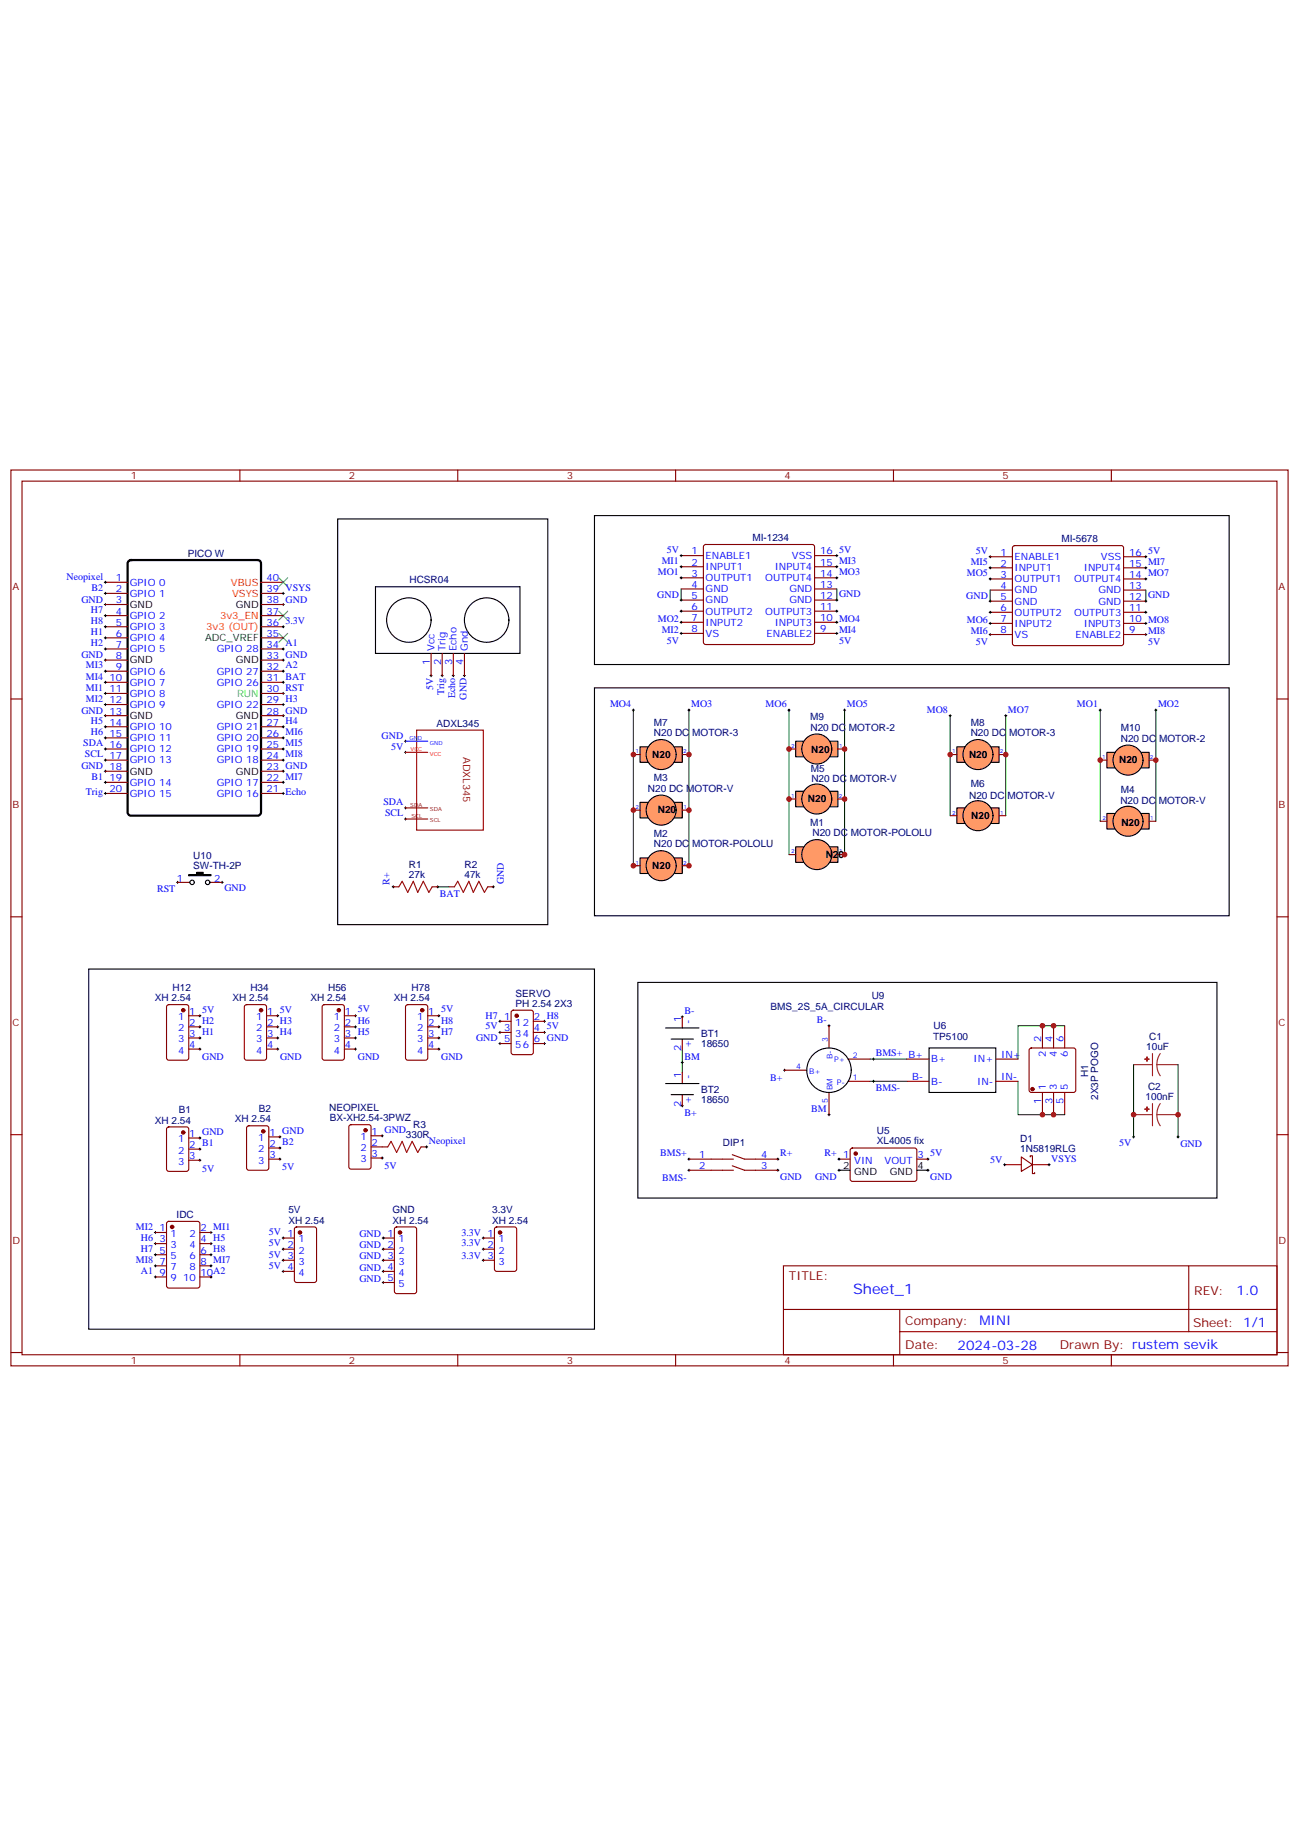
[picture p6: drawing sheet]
<svg xmlns="http://www.w3.org/2000/svg" width="210mm" height="297mm" viewBox="0 0 210 297" stroke-linecap="round" stroke-linejoin="round" font-family="sans-serif">
<g fill="none" stroke="#870000" stroke-width=".18">
<path d="M1.8 76h206.4v144.8h-206.4zM3.6 77.8h202.8v141.2h-202.8zM38.8 76v1.8M74 76v1.8M109.2 76v1.8M144.4 76v1.8M179.7 76v1.8M17 94.1h3.6M17 95.9h3.6M17 97.7h3.6M17 99.5h3.6M42.2 95.9h3.6"/>
<path d="M42.2 97.7h3.6M42.2 99.5h3.6M110.1 89.8h3.6M110.1 91.6h3.6M110.1 93.4h3.6M110.1 95.2h3.6M110.1 97h3.6M110.1 98.8h3.6M113.8 88.2l.3-.2 17.4 .1 .2 .3-.1 15.6-.3 .2-17.4-.1-.2-.3zM131.7 89.8h3.6M131.7 91.6h3.6M131.7 93.4h3.6"/>
<path d="M131.7 95.2h3.6M131.7 97h3.6M131.7 98.8h3.6M160.1 90h3.6M160.1 91.8h3.6M160.1 93.6h3.6M160.1 95.4h3.6M160.1 97.2h3.6M160.1 99h3.6M163.7 88.4l.3-.2 17.5 .1 .1 .3v15.6l-.3 .2-17.5-.1-.1-.3zM181.6 90h3.6M181.6 91.8h3.6"/>
<path d="M181.6 93.6h3.6M181.6 95.4h3.6M181.6 97.2h3.6M181.6 99h3.6M1.8 113h1.8M17 101.3h3.6M17 103.1h3.6M17 104.9h3.6M17 106.7h3.6M17 108.5h3.6M17 110.3h3.6M17 112.1h3.6"/>
<path d="M17 113.9h3.6M17 115.7h3.6M17 117.5h3.6M17 119.3h3.6M42.2 101.3h3.6M42.2 103.1h3.6M42.2 104.9h3.6M42.2 106.7h3.6M42.2 108.5h3.6M42.2 110.3h3.6M42.2 112.1h3.6M42.2 113.9h3.6"/>
<path d="M42.2 115.7h3.6M42.2 117.5h3.6M42.2 119.3h3.6M69.7 105.6v3.6M71.5 105.6v3.6M73.3 105.6v3.6M75.1 105.6v3.6M110.1 100.6h3.6M110.1 102.4h3.6M131.7 100.6h3.6M131.7 102.4h3.6M160.1 100.8h3.6"/>
<path d="M160.1 102.6h3.6M181.6 100.8h3.6M181.6 102.6h3.6M206.4 113h1.8M17 121.1h3.6M17 122.9h3.6M17 124.7h3.6M17 126.5h3.6M17 128.3h3.6M42.2 121.1h3.6M42.2 122.9h3.6M42.2 124.7h3.6"/>
<path d="M42.2 126.5h3.6M42.2 128.3h3.6M1.8 148.2h1.8M28.7 142.7h2M33.9 142.7h2M63.6 143.4h.9M69.9 143.4h.9M72.6 143.4h.9M78.9 143.4h.9M206.4 148.2h1.8M27 162.6l.3-.2h2.9l.3 .2v8.5l-.2 .3h-3l-.3-.2zM30.5 164.2h1.8"/>
<path d="M30.5 166h1.8M30.5 167.8h1.8M30.5 169.6h1.8M39.6 162.6l.3-.2h2.8l.3 .2 .1 8.5-.2 .3h-3l-.4-.2zM43.1 164.2h1.8M43.1 166h1.8M43.1 167.8h1.8M43.1 169.6h1.8M52.1 162.6l.3-.2h2.9l.3 .2 .1 8.5-.2 .3h-3.1l-.3-.2zM55.7 164.2h1.8M55.7 166h1.8M55.7 167.8h1.8"/>
<path d="M55.7 169.6h1.8M65.6 162.6l.3-.2h2.9l.3 .2v8.5l-.1 .3h-3.1l-.3-.2zM69.1 164.2h1.8M69.1 166h1.8M69.1 167.8h1.8M69.1 169.6h1.8M80.8 165.1h1.8M80.8 168.7h1.8M80.8 166.9h1.8M82.7 163.5l.3-.2h2.9l.3 .2v6.7l-.2 .3h-3l-.3-.2zM86.2 165.1h1.8M86.2 168.7h1.8"/>
<path d="M86.2 166.9h1.8M146.6 171.2h3.6M146.6 174.8h3.6M161 171.2h3.6M161 174.8h3.6M166.4 169.6l.3-.2 7 .1 .2 .3v6.6l-.3 .2h-7.1l-.1-.3zM168.5 165.8v3.6M168.5 176.6v3.6M170.3 165.8v3.6M170.3 176.6v3.6M172.1 165.8v3.6M172.1 176.6v3.6"/>
<path d="M1.8 183.5h1.8M25.1 199.3h1.8M27 197.6l.3-.1h4.7l.3 .1v10.3l-.2 .3-4.8 .1-.3-.2zM27 182.4l.3-.2h2.9l.3 .2v6.6l-.2 .3-3 .1-.3-.2zM30.5 184h1.8M30.5 185.8h1.8M30.5 187.6h1.8M32.3 199.3h1.8M39.9 182.2l.3-.2h2.9l.3 .2 .1 6.6-.2 .4h-3.1l-.3-.2zM43.5 187.4h1.7M43.5 183.8h1.7M43.5 185.6h1.7"/>
<path d="M47.6 198.5l.3-.1h2.9l.3 .1 .1 8.5-.2 .3-3.1 .1-.3-.2zM56.4 182l.4-.2h2.8l.3 .2 .1 6.7-.2 .3h-3l-.4-.2zM60 183.6h1.8M60 185.4h1.8M60 187.2h1.8M63.8 198.5l.3-.1h2.9l.3 .1 .1 10.3-.2 .3h-3.1l-.3-.1zM80 198.5l.3-.1h2.9l.3 .1v6.7l-.2 .3-3 .1-.3-.2zM111.4 187.4h7.2M111.4 189.2h7.2M118.4 186.7l2 .7h5.4M118.4 188.5l2 .7h5.4M135.6 187.4h1.8"/>
<path d="M137.5 185.8l.3-.2 10.2 .1 .2 .3v4.8l-.3 .2-10.3-.1-.2-.3zM148.2 187.4h1.8M162.4 188.3h2.7M165.1 187l1.8 1.3-1.8 1.1zM166.5 187v-.1h.4v2.8h.4v-.1M166.9 188.3h2.7M206.4 183.5h1.8M1.8 218.7h1.8M25.1 206.5h1.8M25.1 201.1h1.8M25.1 204.7h1.8M25.1 202.9h1.8"/>
<path d="M32.3 206.5h1.8M32.3 201.1h1.8M32.3 204.7h1.8M32.3 202.9h1.8M38.8 219v1.8M45.8 200.2h1.8M45.8 202h1.8M45.8 203.8h1.8M45.8 205.6h1.8M62 200.2h1.8M62 202h1.8M62 203.8h1.8"/>
<path d="M62 205.6h1.8M62 207.4h1.8M74 219v1.8M78.1 200.2h1.8M78.1 202h1.8M78.1 203.8h1.8M109.2 219v1.8M126.7 204.7h79.7v14.3h-79.7zM126.7 211.7h79.7M144.4 219v1.8M145.5 215.3h60.9M145.5 211.7v7.2"/>
<path d="M179.7 219v1.8M192.2 204.7v10.6M206.4 218.7h1.8"/>
</g>
<g fill="none" stroke="#000" stroke-width=".16">
<path d="M16.9 97.7h.3M16.9 95.9h.3M16.9 99.5h.3M16.9 94.1h.3M17 94v.3M17 95.8v.3M17 97.6v.3M17 99.4v.3M45.6 97.7h.4M45.6 95.9h.4M45.8 95.8v.3M45.8 97.6v.3"/>
<path d="M109.9 89.8h.4M109.9 97h.4M109.9 91.6h.4M109.9 93.4h.4M109.9 98.8h.4M110.1 89.6v.4M110.1 91.4v.4M110.1 93.2v.4M110.1 96.8v.4M110.1 98.6v.4M135.1 89.8h.4M135.1 97h.4"/>
<path d="M135.1 91.6h.4M135.1 93.4h.4M135.1 98.8h.4M135.3 89.6v.4M135.3 91.4v.4M135.3 93.2v.4M135.3 96.8v.4M135.3 98.6v.4M159.9 97.2h.4M159.9 90h.4M159.9 91.8h.4M159.9 93.6h.4"/>
<path d="M159.9 99h.4M160.1 89.8v.4M160.1 91.6v.4M160.1 93.4v.4M160.1 97v.4M160.1 98.8v.4M185.1 97.2h.3M185.1 90h.3M185.1 91.8h.3M185.1 93.6h.3M185.1 99h.3M185.2 89.8v.4"/>
<path d="M185.2 91.6v.4M185.2 93.4v.4M185.2 97v.4M185.2 98.8v.4M16.9 106.7h.3M16.9 115.7h.3M16.9 112.1h.3M16.9 101.3h.3M16.9 113.9h.3M16.9 117.5h.3M16.9 119.3h.3M16.9 110.3h.3"/>
<path d="M16.9 108.5h.3M16.9 103.1h.3M16.9 104.9h.3M17 101.2v.3M17 102.9v.4M17 104.7v.4M17 106.5v.4M17 108.3v.4M17 110.1v.4M17 111.9v.4M17 113.7v.4M17 115.5v.4"/>
<path d="M17 117.3v.4M17 119.1v.4M45.6 106.7h.4M45.6 115.7h.4M45.6 112.1h.4M45.6 101.3h.4M45.6 113.9h.4M45.6 117.5h.4M45.6 119.3h.4M45.6 110.3h.4M45.6 108.5h.4M45.6 104.9h.4"/>
<path d="M45.8 101.2v.3M45.8 104.7v.4M45.8 106.5v.4M45.8 108.3v.4M45.8 110.1v.4M45.8 111.9v.4M45.8 113.7v.4M45.8 115.5v.4M45.8 117.3v.4M45.8 119.1v.4M65.4 119.8h.3M65.6 119.7v.3"/>
<path d="M69.5 109.2h.4M69.7 109.1v.3M71.3 109.2h.4M71.5 109.1v.3M73.1 109.2h.4M73.3 109.1v.3M74.9 109.2h.4M75.1 109.1v.3M102.2 114.8h.4M102.4 114.6v.4M109.9 102.4h.4M109.9 100.6h.4"/>
<path d="M110.1 100.4v.4M110.1 102.2v.4M111.2 114.8h.4M111.4 114.6v.4M127.4 114.8h.3M127.6 114.6v.4M135.1 102.4h.4M135.1 100.6h.4M135.3 100.4v.4M135.3 102.2v.4M136.4 114.8h.3M136.5 114.6v.4"/>
<path d="M153.4 115.7h.4M153.6 115.5v.4M159.9 102.6h.4M159.9 100.8h.4M160.1 100.6v.4M160.1 102.4v.4M162.4 115.7h.4M162.6 115.5v.4M177.7 114.8h.3M177.9 114.6v.4M185.1 102.6h.3M185.1 100.8h.3"/>
<path d="M185.2 100.6v.4M185.2 102.4v.4M186.7 114.8h.3M186.9 114.6v.4M16.9 124.7h.3M16.9 121.1h.3M16.9 122.9h.3M16.9 126.5h.3M16.9 128.3h.3M17 120.9v.4M17 122.7v.4M17 124.5v.4"/>
<path d="M17 126.3v.4M17 128.1v.4M45.6 124.7h.4M45.6 121.1h.4M45.6 122.9h.4M45.6 126.5h.4M45.6 128.3h.4M45.8 120.9v.4M45.8 122.7v.4M45.8 124.5v.4M45.8 126.3v.4M45.8 128.1v.4"/>
<path d="M65.4 121.6h.3M65.4 130.6h.3M65.4 132.4h.3M65.6 121.5v.3M65.6 130.4v.4M65.6 132.2v.4M28.5 142.7h.4M28.7 142.5v.3M35.7 142.7h.4M35.9 142.5v.3M63.4 143.4h.4M63.6 143.2v.4"/>
<path d="M70.6 143.4h.3M70.8 143.2v.4M79.6 143.4h.3M79.8 143.2v.4M32.1 169.6h.4M32.1 164.2h.4M32.1 167.8h.4M32.1 166h.4M32.3 164v.4M32.3 165.8v.4M32.3 167.6v.4M32.3 169.4v.4"/>
<path d="M44.7 169.6h.4M44.7 164.2h.4M44.7 167.8h.4M44.7 166h.4M44.9 164v.4M44.9 165.8v.4M44.9 167.6v.4M44.9 169.4v.4M57.3 169.6h.3M57.3 164.2h.3M57.3 167.8h.3M57.3 166h.3"/>
<path d="M57.5 164v.4M57.5 165.8v.4M57.5 167.6v.4M57.5 169.4v.4M70.8 169.6h.3M70.8 164.2h.3M70.8 167.8h.3M70.8 166h.3M70.9 164v.4M70.9 165.8v.4M70.9 167.6v.4M70.9 169.4v.4"/>
<path d="M80.7 166.9h.3M80.7 168.7h.3M80.7 165.1h.3M80.8 164.9v.4M80.8 166.7v.4M80.8 168.5v.4M87.8 166.9h.4M87.8 168.7h.4M87.8 165.1h.4M88 164.9v.4M88 166.7v.4M88 168.5v.4"/>
<path d="M110.1 164.4h.4M110.1 178.8h.4M110.1 171.8h.4M110.3 164.2v.4M110.3 171.6v.4M110.3 178.6v.4M126.7 173h.3M126.8 172.8v.4M133.8 165.8h.4M134 165.7v.3M141 171.2h.4M141 174.8h.4"/>
<path d="M141.2 171.1v.3M141.2 174.6v.4M24.9 199.3h.4M25.1 199.1v.3M32.1 187.6h.4M32.1 184h.4M32.1 185.8h.4M32.3 183.8v.4M32.3 185.6v.4M32.3 187.4v.4M33.9 199.3h.4M34.1 199.1v.3"/>
<path d="M45.1 187.4h.3M45.1 185.6h.3M45.1 183.8h.3M45.2 183.6v.4M45.2 185.4v.4M45.2 187.2v.4M45.8 200v.3M61.6 183.6h.4M61.6 187.2h.4M61.8 183.5v.3M61.8 187v.4M62 200v.3"/>
<path d="M78.1 200v.3M111.2 187.4h.4M111.2 189.2h.4M111.4 187.2v.4M111.4 189v.4M125.6 187.4h.3M125.6 189.2h.3M125.8 187.2v.4M125.8 189v.4M133.8 180.2h.4M134 180v.4M135.5 187.4h.3"/>
<path d="M135.5 189.2h.3M135.6 187.2v.4M135.6 189v.4M149.8 187.4h.4M149.8 189.2h.4M150 187.2v.4M150 189v.4M162.2 188.3h.4M162.4 188.1v.4M169.4 188.3h.4M169.6 188.1v.4M183.1 183.8h.3"/>
<path d="M183.3 183.6v.4M190.3 183.8h.3M190.4 183.6v.4M24.9 201.1h.4M24.9 206.5h.4M24.9 204.7h.4M24.9 202.9h.4M25.1 200.9v.3M25.1 202.7v.3M25.1 204.5v.3M25.1 206.3v.3M33.9 201.1h.4"/>
<path d="M33.9 206.5h.4M33.9 204.7h.4M33.9 202.9h.4M34.1 200.9v.3M34.1 202.7v.3M34.1 204.5v.3M34.1 206.3v.3M45.6 200.2h.4M45.6 202h.4M45.6 203.8h.4M45.6 205.6h.4M45.8 201.8v.3"/>
<path d="M45.8 203.6v.3M45.8 205.4v.3M61.8 200.2h.3M61.8 202h.3M61.8 203.8h.3M61.8 205.6h.3M61.8 207.4h.3M62 201.8v.3M62 203.6v.3M62 205.4v.3M62 207.2v.3M78 200.2h.3"/>
<path d="M78 202h.3M78 203.8h.3M78.1 201.8v.3M78.1 203.6v.3"/>
</g>
<g fill="none" stroke="#000" stroke-width=".18">
<path d="M54.6 83.9h34v65.6h-34zM60.7 94.9h23.4v10.7h-23.4zM96.1 83.4h102.6v24h-102.6zM96.1 111.2h102.6v36.9h-102.6zM14.3 156.7h81.8v58.2h-81.8zM103.1 158.8h93.6v34.9h-93.6zM150.2 169.4h10.8v7.2h-10.8zM135.6 189.2h1.8M148.2 189.2h1.8"/>
<circle cx="66.1" cy="100.3" r="3.6"/>
<circle cx="78.7" cy="100.3" r="3.6"/>
<circle cx="31.1" cy="142.7" r=".36"/>
<circle cx="33.6" cy="142.7" r=".36"/>
</g>
<g fill="none" stroke="#008700" stroke-width=".18">
<path d="M110.1 95.2v1.8M135.3 95.2v1.8M160.1 95.4v1.8M185.2 95.4v1.8M102.4 114.8v25.2h.7M111.4 114.8v25.2h-.2v.1M127.6 114.8v23.4M136.5 114.8v23.4h-.1M153.6 115.7v16.2M162.6 115.7v16.2M177.9 114.8v18M186.9 114.8v18"/>
<path d="M70.8 143.4h1.8M110.3 169.8v3.6M140.7 171.2h5.9M140.7 174.8h5.9M164.6 174.8v5.4h7.5M172.1 165.8h-7.5v5.4M183.3 172.1v11.7M190.4 172.1v11.7"/>
</g>
<path d="M45.1 98.8l1.4 1.5M45.1 93.4l1.4 1.5M46.5 98.8l-1.4 1.5M46.5 93.4l-1.4 1.5M45.1 102.4l1.4 1.4M46.5 102.4l-1.4 1.4" fill="none" stroke="#3c3" stroke-width=".18"/>
<path d="M20.7 90.8l.5-.3h20.5l.4 .3 .1 40.5-.3 .5-20.7 .1-.5-.3-.1-40.5z" fill="none" stroke="#000" stroke-width=".36"/>
<path d="M42.2 94.1h3.6M65.6 121.6h3.5" fill="none" stroke="#f00" stroke-width=".18"/>
<g fill="#870000" stroke="#870000" stroke-width=".18">
<circle cx="138.3" cy="186.5" r=".27"/>
<circle cx="166.9" cy="176.1" r=".27"/>
<circle cx="27.8" cy="198.4" r=".27"/>
<circle cx="48.5" cy="199.3" r=".27"/>
<circle cx="83.5" cy="164.2" r=".27"/>
<circle cx="29.6" cy="163.3" r=".27"/>
<circle cx="42.2" cy="163.3" r=".27"/>
<circle cx="54.8" cy="163.3" r=".27"/>
<circle cx="68.3" cy="163.3" r=".27"/>
<circle cx="64.7" cy="199.3" r=".27"/>
<circle cx="59.1" cy="182.7" r=".27"/>
<circle cx="42.6" cy="182.9" r=".27"/>
<circle cx="29.6" cy="183.1" r=".27"/>
<circle cx="80.8" cy="199.3" r=".27"/>
</g>
<path d="M67.4 118h10.7v16.2h-10.7zM65.6 132.4h3.5M65.6 130.6h3.5" fill="none" stroke="#900" stroke-width=".18"/>
<path d="M65.6 119.8h3.5" fill="none" stroke="#00f" stroke-width=".18"/>
<path d="M64.5 143.4l.5-.9 .9 1.8 .9-1.8 .7 1.8 .9-1.8 .9 1.8 .6-.9M73.5 143.4l.5-.9 .9 1.8 .9-1.8 .7 1.8 .9-1.8 .9 1.8 .6-.9" fill="none" stroke="#a10000" stroke-width=".18"/>
<path d="M183.3 172.1h3M186.3 170.3v3.6M186.3 178.4v3.6M187 172.1l.1 .8 .5 1M187 172.1h3.4M187.6 170.3l-.4 .7-.2 1.1M187.6 178.4l-.4 .7-.2 1.1M183.3 180.2h3M187 180.2l.1 .8 .5 1M187 180.2h3.4" fill="none" stroke="#8c2424" stroke-width=".18"/>
<g fill="#8c2424" stroke="#8c2424" stroke-width=".18">
<path d="M185.4 170.9v.7z"/>
<path d="M185.1 171.2l.7 .1z"/>
<path d="M185.4 179v.7z"/>
<path d="M185.1 179.3h.7z"/>
</g>
<path d="M30.5 141.4h1.3v-.4h1.1v.4h1.2v.2h-3.6z" fill="#000" stroke="#000" stroke-width=".18"/>
<g fill="#f96" stroke="#000" stroke-width=".18">
<path d="M109 120.7h1.3v2.6h-1.3z"/>
<path d="M103.5 120.7h1.4v2.6h-1.4z"/>
</g>
<path d="M102.4 122h1.1M110.3 122h1.1" fill="none" stroke="#870000" stroke-width=".18"/>
<g fill="#f96" stroke="#000" stroke-width=".18">
<path d="M134.2 127.9h1.3v2.5h-1.3z"/>
<path d="M128.6 127.9h1.5v2.5h-1.5z"/>
<circle cx="106.9" cy="122" r="2.43"/>
</g>
<path d="M127.6 129.2h1M135.5 129.2h1" fill="none" stroke="#870000" stroke-width=".18"/>
<g fill="#f96" stroke="#000" stroke-width=".18">
<path d="M160.3 120.7h1.2v2.6h-1.2z"/>
<path d="M154.7 120.7h1.4v2.6h-1.4z"/>
<circle cx="132" cy="129.2" r="2.43"/>
</g>
<path d="M153.6 122h1.1M161.5 122h1.1" fill="none" stroke="#870000" stroke-width=".18"/>
<g fill="#f96" stroke="#000" stroke-width=".18">
<path d="M184.5 121.6h1.3v2.6h-1.3z"/>
<path d="M178.9 121.6h1.5v2.6h-1.5z"/>
<circle cx="158.1" cy="122" r="2.43"/>
</g>
<path d="M177.9 122.9h1M185.8 122.9h1.1" fill="none" stroke="#870000" stroke-width=".18"/>
<g fill="#f96" stroke="#000" stroke-width=".18">
<path d="M103.5 129.7h1.2v2.5h-1.2z"/>
<path d="M108.9 129.7h1.4v2.5h-1.4z"/>
<circle cx="182.4" cy="122.9" r="2.43"/>
</g>
<path d="M102.4 131h1.1M110.3 131h1.1" fill="none" stroke="#870000" stroke-width=".18"/>
<g fill="#f96" stroke="#000" stroke-width=".18">
<path d="M128.6 119.8h1.3v2.6h-1.3z"/>
<path d="M134 119.8h1.5v2.6h-1.5z"/>
<circle cx="106.9" cy="131" r="2.43"/>
</g>
<path d="M127.6 121.1h1M135.5 121.1h1" fill="none" stroke="#870000" stroke-width=".18"/>
<g fill="#f96" stroke="#000" stroke-width=".18">
<path d="M154.7 130.6h1.2v2.5h-1.2z"/>
<path d="M160.1 130.6h1.4v2.5h-1.4z"/>
<circle cx="132" cy="121.1" r="2.43"/>
</g>
<path d="M153.6 131.9h1.1M161.5 131.9h1.1" fill="none" stroke="#870000" stroke-width=".18"/>
<g fill="#f96" stroke="#000" stroke-width=".18">
<path d="M178.9 131.5h1.3v2.5h-1.3z"/>
<path d="M184.3 131.5h1.5v2.5h-1.5z"/>
<circle cx="158.1" cy="131.9" r="2.43"/>
</g>
<path d="M177.9 132.8h1M185.8 132.8h1.1" fill="none" stroke="#870000" stroke-width=".18"/>
<circle cx="182.4" cy="132.8" r="2.43" fill="#f96" stroke="#000" stroke-width=".18"/>
<path d="M110.3 164.4v1.8M110.3 168v1.8M110.3 173.4v1.8M110.3 177v1.8M126.8 173h3.6M134 165.8v3.6M134 176.6v3.6M137.1 171.2h3.6M137.1 174.8h3.6" fill="none" stroke="#870000" stroke-width=".18"/>
<g fill="none" stroke="#000" stroke-width=".18">
<path d="M107.6 166.2h5.4M107.6 175.2h5.4M108.5 168h3.6M108.5 177h3.6"/>
<circle cx="134" cy="173" r="3.6"/>
</g>
<g fill="#f96" stroke="#000" stroke-width=".18">
<path d="M128.6 136.9h1.3v2.5h-1.3z"/>
<path d="M134 136.9h1.5v2.5h-1.5z"/>
</g>
<path d="M127.6 138.2h1M135.5 138.2h1" fill="none" stroke="#870000" stroke-width=".18"/>
<g fill="#f96" stroke="#000" stroke-width=".18">
<path d="M109 138.7h1.3v2.5h-1.3z"/>
<path d="M103.5 138.7h1.4v2.5h-1.4z"/>
<circle cx="132" cy="138.2" r="2.43"/>
</g>
<path d="M102.4 140h1.1M110.3 140h1.1" fill="none" stroke="#870000" stroke-width=".18"/>
<circle cx="106.9" cy="140" r="2.43" fill="#f96" stroke="#000" stroke-width=".18"/>
<path d="M62.7 185.4l.5-.9 .9 1.8 .9-1.8 .7 1.8 .9-1.8 .9 1.8 .6-.9" fill="none" stroke="#a10000" stroke-width=".18"/>
<path d="M61.8 185.4h.9M68.1 185.4h.9" fill="none" stroke="#870000" stroke-width=".18"/>
<path d="M68.8 185.4h.3M69 185.2v.4" fill="none" stroke="#000" stroke-width=".16"/>
<g fill="#c00">
<circle cx="102.4" cy="122" r=".45"/>
<circle cx="102.4" cy="131" r=".45"/>
<circle cx="102.4" cy="140" r=".45"/>
<circle cx="111.4" cy="122" r=".45"/>
<circle cx="111.4" cy="131" r=".45"/>
<circle cx="111.4" cy="140" r=".45"/>
<circle cx="177.9" cy="122.9" r=".45"/>
<circle cx="186.9" cy="122.9" r=".45"/>
<circle cx="127.6" cy="129.2" r=".45"/>
<circle cx="136.5" cy="129.2" r=".45"/>
<circle cx="136.5" cy="138.2" r=".45"/>
<circle cx="153.6" cy="122" r=".45"/>
<circle cx="162.6" cy="122" r=".45"/>
<circle cx="168.5" cy="165.8" r=".45"/>
<circle cx="170.3" cy="165.8" r=".45"/>
<circle cx="168.5" cy="180.2" r=".45"/>
<circle cx="170.3" cy="180.2" r=".45"/>
<circle cx="183.3" cy="180.2" r=".45"/>
<circle cx="190.4" cy="180.2" r=".45"/>
<circle cx="136.5" cy="121.1" r=".45"/>
<circle cx="127.6" cy="121.1" r=".45"/>
</g>
<text font-size="2.3" fill="#00f" x="137.9" y="209.3">Sheet_1</text>
<g font-size="2.2" fill="#00f">
<text x="199.9" y="209.4">1.0</text>
<text x="158.3" y="214.2">MINI</text>
<text x="154.8" y="218.2">2024-03-28</text>
</g>
<g font-size="2" fill="#800">
<text x="127.6" y="207">TITLE:</text>
<text x="193.1" y="209.4">REV:</text>
<text x="146.4" y="214.2">Company:</text>
<text x="192.9" y="214.5">Sheet: 1/1</text>
<text x="146.4" y="218.1">Date:</text>
<text x="171.3" y="218.2">Drawn By: rustem sevik</text>
</g>
<g font-size="1.6" fill="#800">
<text x="21.2" y="77.5">1</text>
<text x="56.4" y="77.5">2</text>
<text x="91.6" y="77.5">3</text>
<text x="126.8" y="77.5">4</text>
<text x="162.1" y="77.5">5</text>
<text x="2" y="95.4">A</text>
<text x="206.7" y="95.4">A</text>
<text x="2" y="130.6">B</text>
<text x="206.7" y="130.6">B</text>
<text x="2" y="165.8">C</text>
<text x="206.7" y="165.8">C</text>
<text x="2" y="201.1">D</text>
<text x="206.7" y="201.1">D</text>
<text x="21.2" y="220.6">1</text>
<text x="56.4" y="220.6">2</text>
<text x="91.6" y="220.6">3</text>
<text x="126.8" y="220.6">4</text>
<text x="162.1" y="220.6">5</text>
</g>
<g font-size="1.6" fill="#00f">
<text x="107.8" y="89.4">5V</text>
<text x="111.8" y="89.6">1</text>
<text x="132.6" y="89.6">16</text>
<text x="135.6" y="89.4">5V</text>
<text x="157.7" y="89.6">5V</text>
<text x="161.7" y="89.8">1</text>
<text x="182.5" y="89.8">16</text>
<text x="185.6" y="89.6">5V</text>
<text x="10.8" y="93.7">Neopixel</text>
<text x="14.8" y="95.5">B2</text>
<text x="18.7" y="94">1</text>
<text x="18.7" y="95.8">2</text>
<text x="21" y="94.7">GPIO 0</text>
<text x="43.1" y="95.8">39 VSYS</text>
<text x="43.1" y="94">40</text>
<text x="106.3" y="93">MO1</text>
<text x="107" y="91.2">MI1</text>
<text x="111.8" y="91.4">2</text>
<text x="111.8" y="93.2">3</text>
<text x="111.8" y="95">4</text>
<text x="114.1" y="90.4">ENABLE1</text>
<text x="114.1" y="92.2">INPUT1</text>
<text x="114.1" y="94">OUTPUT1</text>
<text x="114.1" y="95.8">GND</text>
<text x="123.7" y="94">OUTPUT4</text>
<text x="125.3" y="92.2">INPUT4</text>
<text x="127.6" y="95.8">GND</text>
<text x="128" y="90.4">VSS</text>
<text x="132.6" y="95">13</text>
<text x="132.6" y="93.2">14 MO3</text>
<text x="132.6" y="91.4">15 MI3</text>
<text x="156.3" y="93.2">MO5</text>
<text x="156.9" y="91.4">MI5</text>
<text x="161.7" y="91.6">2</text>
<text x="161.7" y="93.4">3</text>
<text x="161.7" y="95.2">4</text>
<text x="164" y="90.5">ENABLE1</text>
<text x="164" y="92.3">INPUT1</text>
<text x="164" y="94.1">OUTPUT1</text>
<text x="164" y="95.9">GND</text>
<text x="173.6" y="94.1">OUTPUT4</text>
<text x="175.2" y="92.3">INPUT4</text>
<text x="177.6" y="95.9">GND</text>
<text x="178" y="90.5">VSS</text>
<text x="182.5" y="95.2">13</text>
<text x="182.5" y="93.4">14 MO7</text>
<text x="182.5" y="91.6">15 MI7</text>
<text x="13.2" y="97.4">GND</text>
<text x="14.7" y="99.1">H7</text>
<text x="14.7" y="100.9">H8</text>
<text x="18.7" y="97.6">3</text>
<text x="18.7" y="99.4">4</text>
<text x="18.7" y="101.2">5</text>
<text x="21" y="96.5">GPIO 1</text>
<text x="21" y="100.1">GPIO 2</text>
<text x="21" y="101.9">GPIO 3</text>
<text x="43.1" y="101.2">36</text>
<text x="43.1" y="99.4">37</text>
<text x="43.1" y="97.6">38 GND</text>
<text x="46.1" y="100.9">3.3V</text>
<text x="106.2" y="96.7">GND</text>
<text x="106.3" y="100.5">MO2</text>
<text x="111.8" y="96.8">5</text>
<text x="111.8" y="98.6">6</text>
<text x="111.8" y="100.4">7</text>
<text x="114.1" y="97.6">GND</text>
<text x="114.1" y="99.4">OUTPUT2</text>
<text x="114.1" y="101.2">INPUT2</text>
<text x="123.7" y="99.4">OUTPUT3</text>
<text x="125.3" y="101.2">INPUT3</text>
<text x="127.6" y="97.6">GND</text>
<text x="132.6" y="100.4">10 MO4</text>
<text x="132.6" y="98.6">11</text>
<text x="132.6" y="96.8">12 GND</text>
<text x="156.2" y="96.9">GND</text>
<text x="156.3" y="100.7">MO6</text>
<text x="161.7" y="97">5</text>
<text x="161.7" y="98.8">6</text>
<text x="161.7" y="100.6">7</text>
<text x="164" y="97.7">GND</text>
<text x="164" y="99.5">OUTPUT2</text>
<text x="164" y="101.3">INPUT2</text>
<text x="173.6" y="99.5">OUTPUT3</text>
<text x="175.2" y="101.3">INPUT3</text>
<text x="177.6" y="97.7">GND</text>
<text x="182.5" y="100.6">10 MO8</text>
<text x="182.5" y="98.8">11</text>
<text x="182.5" y="97">12 GND</text>
<text x="13.2" y="106.4">GND</text>
<text x="14.7" y="102.7">H1</text>
<text x="14.7" y="104.5">H2</text>
<text x="18.7" y="102.9">6</text>
<text x="18.7" y="104.7">7</text>
<text x="18.7" y="106.5">8</text>
<text x="21" y="103.7">GPIO 4</text>
<text x="21" y="105.5">GPIO 5</text>
<text x="35" y="105.5">GPIO 28</text>
<text x="43.1" y="106.5">33 GND</text>
<text x="43.1" y="104.7">34 A1</text>
<text x="43.1" y="102.9">35</text>
<text x="69.5" y="107.6" transform="rotate(-90 69.5 107.6)">1</text>
<text x="70.2" y="105.3" transform="rotate(-90 70.2 105.3)">Vcc</text>
<text x="71.3" y="107.6" transform="rotate(-90 71.3 107.6)">2</text>
<text x="72" y="105.3" transform="rotate(-90 72 105.3)">Trig</text>
<text x="73.1" y="107.6" transform="rotate(-90 73.1 107.6)">3</text>
<text x="73.8" y="105.3" transform="rotate(-90 73.8 105.3)">Echo</text>
<text x="74.9" y="107.6" transform="rotate(-90 74.9 107.6)">4</text>
<text x="75.6" y="105.3" transform="rotate(-90 75.6 105.3)">Gnd</text>
<text x="107" y="102.3">MI2</text>
<text x="107.8" y="104.1">5V</text>
<text x="111.8" y="102.2">8</text>
<text x="114.1" y="102.9">VS</text>
<text x="123.9" y="102.9">ENABLE2</text>
<text x="132.6" y="102.2">9</text>
<text x="135.6" y="104.1">5V</text>
<text x="135.6" y="102.3">MI4</text>
<text x="156.9" y="102.5">MI6</text>
<text x="157.7" y="104.3">5V</text>
<text x="161.7" y="102.4">8</text>
<text x="164" y="103.1">VS</text>
<text x="173.9" y="103.1">ENABLE2</text>
<text x="182.5" y="102.4">9</text>
<text x="185.6" y="104.3">5V</text>
<text x="185.6" y="102.5">MI8</text>
<text x="13.9" y="109.9">MI4</text>
<text x="13.9" y="108.1">MI3</text>
<text x="13.9" y="111.7">MI1</text>
<text x="13.9" y="113.5">MI2</text>
<text x="17.7" y="110.1">10</text>
<text x="17.7" y="111.9">11</text>
<text x="17.7" y="113.7">12</text>
<text x="18.7" y="108.3">9</text>
<text x="21" y="109.1">GPIO 6</text>
<text x="21" y="110.9">GPIO 7</text>
<text x="21" y="112.7">GPIO 8</text>
<text x="35" y="110.9">GPIO 26</text>
<text x="35" y="109.1">GPIO 27</text>
<text x="43.1" y="113.7">29 H3</text>
<text x="43.1" y="111.9">30 RST</text>
<text x="43.1" y="110.1">31 BAT</text>
<text x="43.1" y="108.3">32 A2</text>
<text x="70" y="111.6" transform="rotate(-90 70 111.6)">5V</text>
<text x="71.8" y="112.4" transform="rotate(-90 71.8 112.4)">Trig</text>
<text x="73.6" y="112.9" transform="rotate(-90 73.6 112.9)">Echo</text>
<text x="75.4" y="113.1" transform="rotate(-90 75.4 113.1)">GND</text>
<text x="13.2" y="115.4">GND 13</text>
<text x="14.7" y="117.1">H5</text>
<text x="14.7" y="118.9">H6</text>
<text x="17.7" y="117.3">14</text>
<text x="17.7" y="119.1">15</text>
<text x="21" y="114.4">GPIO 9</text>
<text x="21" y="118">GPIO 10</text>
<text x="21" y="119.8">GPIO 11</text>
<text x="35" y="119.8">GPIO 20</text>
<text x="35" y="118">GPIO 21</text>
<text x="35" y="114.4">GPIO 22</text>
<text x="43.1" y="119.1">26 MI6</text>
<text x="43.1" y="117.3">27 H4</text>
<text x="43.1" y="115.5">28 GND</text>
<text x="61.7" y="119.5">GND</text>
<text x="98.6" y="114.2">MO4</text>
<text x="111.7" y="114.4">MO3</text>
<text x="123.8" y="114.4">MO6</text>
<text x="136.9" y="114.4">MO5</text>
<text x="149.8" y="115.3">MO8</text>
<text x="163" y="115.3">MO7</text>
<text x="174.1" y="114.4">MO1</text>
<text x="187.2" y="114.4">MO2</text>
<text x="13.2" y="124.4">GND 18</text>
<text x="13.5" y="120.6">SDA 16</text>
<text x="13.7" y="122.4">SCL 17</text>
<text x="21" y="121.6">GPIO 12</text>
<text x="21" y="123.4">GPIO 13</text>
<text x="35" y="123.4">GPIO 18</text>
<text x="35" y="121.6">GPIO 19</text>
<text x="43.1" y="124.5">23 GND</text>
<text x="43.1" y="122.7">24 MI8</text>
<text x="43.1" y="120.9">25 MI5</text>
<text x="63.2" y="121.2">5V</text>
<text x="13.9" y="128.6">Trig</text>
<text x="14.8" y="126">B1</text>
<text x="17.7" y="126.3">19</text>
<text x="17.7" y="128.1">20</text>
<text x="21" y="127">GPIO 14</text>
<text x="21" y="128.8">GPIO 15</text>
<text x="35" y="128.8">GPIO 16</text>
<text x="35" y="127">GPIO 17</text>
<text x="43.1" y="128.1">21</text>
<text x="43.1" y="126.3">22 MI7</text>
<text x="46.2" y="128.6">Echo</text>
<text x="62" y="130.2">SDA</text>
<text x="62.3" y="132">SCL</text>
<text x="28.6" y="142.7">1</text>
<text x="34.6" y="142.7">2</text>
<text x="63" y="143" transform="rotate(-90 63 143)">R+</text>
<text x="81.5" y="143" transform="rotate(-90 81.5 143)">GND</text>
<text x="25.4" y="144.2">RST</text>
<text x="36.3" y="144.1">GND</text>
<text x="71.1" y="145.1">BAT</text>
<text x="28.8" y="164.9">1</text>
<text x="28.8" y="166.7">2</text>
<text x="30.6" y="164">1</text>
<text x="30.6" y="165.8">2 H2</text>
<text x="30.6" y="167.6">3 H1</text>
<text x="32.7" y="163.8">5V</text>
<text x="41.4" y="164.9">1</text>
<text x="41.4" y="166.7">2</text>
<text x="43.2" y="164">1</text>
<text x="43.2" y="165.8">2 H3</text>
<text x="43.2" y="167.6">3 H4</text>
<text x="45.2" y="163.8">5V</text>
<text x="54" y="164.9">1</text>
<text x="54" y="166.7">2</text>
<text x="55.8" y="164">1</text>
<text x="55.8" y="165.8">2 H6</text>
<text x="55.8" y="167.6">3 H5</text>
<text x="57.8" y="163.7">5V</text>
<text x="67.5" y="164.9">1</text>
<text x="67.5" y="166.7">2</text>
<text x="69.2" y="164">1</text>
<text x="69.2" y="165.8">2 H8</text>
<text x="69.2" y="167.6">3 H7</text>
<text x="71.3" y="163.7">5V</text>
<text x="78.5" y="166.3">5V 3</text>
<text x="78.5" y="164.7">H7</text>
<text x="81.5" y="164.9">1</text>
<text x="83.3" y="165.8">12</text>
<text x="83.3" y="167.6">34</text>
<text x="86.3" y="166.7">4</text>
<text x="86.3" y="164.9">2 H8</text>
<text x="88.4" y="166.3">5V</text>
<text x="110.1" y="165.3" transform="rotate(-90 110.1 165.3)">1</text>
<text x="110.7" y="164">B-</text>
<text x="111.7" y="165.5" transform="rotate(-90 111.7 165.5)">-</text>
<text x="132.1" y="165.4">B-</text>
<text x="28.8" y="168.5">3</text>
<text x="28.8" y="170.3">4</text>
<text x="30.6" y="169.4">4</text>
<text x="32.7" y="171.3">GND</text>
<text x="41.4" y="168.5">3</text>
<text x="41.4" y="170.3">4</text>
<text x="43.2" y="169.4">4</text>
<text x="45.3" y="171.3">GND</text>
<text x="54" y="168.5">3</text>
<text x="54" y="170.3">4</text>
<text x="55.8" y="169.4">4</text>
<text x="57.8" y="171.3">GND</text>
<text x="67.5" y="168.5">3</text>
<text x="67.5" y="170.3">4</text>
<text x="69.2" y="169.4">4</text>
<text x="71.3" y="171.3">GND</text>
<text x="77" y="168.3">GND 5</text>
<text x="83.3" y="169.4">56</text>
<text x="86.3" y="168.5">6 GND</text>
<text x="110.1" y="169.9" transform="rotate(-90 110.1 169.9)">2</text>
<text x="110.7" y="171.3">BM</text>
<text x="111.7" y="169.4" transform="rotate(-90 111.7 169.4)">+</text>
<text x="141.6" y="170.8">BMS+ B+</text>
<text x="150.6" y="171.8">B+</text>
<text x="157.4" y="171.8">IN+</text>
<text x="161.9" y="171.1">IN+</text>
<text x="168.3" y="168.5" transform="rotate(-90 168.3 168.5)">2</text>
<text x="169.1" y="170.8" transform="rotate(-90 169.1 170.8)">2</text>
<text x="170.1" y="168.5" transform="rotate(-90 170.1 168.5)">4</text>
<text x="170.9" y="170.8" transform="rotate(-90 170.9 170.8)">4</text>
<text x="171.9" y="168.5" transform="rotate(-90 171.9 168.5)">6</text>
<text x="172.7" y="170.8" transform="rotate(-90 172.7 170.8)">6</text>
<text x="110.1" y="178.9" transform="rotate(-90 110.1 178.9)">2</text>
<text x="110.1" y="174.3" transform="rotate(-90 110.1 174.3)">1</text>
<text x="111.7" y="178.4" transform="rotate(-90 111.7 178.4)">+</text>
<text x="111.7" y="174.5" transform="rotate(-90 111.7 174.5)">-</text>
<text x="124.5" y="174.7">B+</text>
<text x="131.2" y="179.8">BM</text>
<text x="141.6" y="176.4">BMS-</text>
<text x="147.5" y="174.6">B-</text>
<text x="150.6" y="175.4">B-</text>
<text x="158" y="175.4">IN-</text>
<text x="161.9" y="174.6">IN-</text>
<text x="168.3" y="178.5" transform="rotate(-90 168.3 178.5)">1</text>
<text x="169.1" y="176.3" transform="rotate(-90 169.1 176.3)">1</text>
<text x="170.1" y="178.5" transform="rotate(-90 170.1 178.5)">3</text>
<text x="170.9" y="176.3" transform="rotate(-90 170.9 176.3)">3</text>
<text x="171.9" y="178.5" transform="rotate(-90 171.9 178.5)">5</text>
<text x="172.7" y="176.3" transform="rotate(-90 172.7 176.3)">5</text>
<text x="28.8" y="184.7">1</text>
<text x="30.6" y="183.8">1 GND</text>
<text x="30.6" y="185.6">2 B1</text>
<text x="41.8" y="184.5">1</text>
<text x="43.5" y="183.6">1 GND</text>
<text x="43.5" y="185.4">2 B2</text>
<text x="58.3" y="184.4">1</text>
<text x="60.1" y="183.5">1 GND</text>
<text x="60.1" y="185.2">2</text>
<text x="69.3" y="185">Neopixel</text>
<text x="110.7" y="180.5">B+</text>
<text x="180.9" y="185.4">5V</text>
<text x="190.8" y="185.4">GND</text>
<text x="28.8" y="186.5">2</text>
<text x="28.8" y="188.3">3</text>
<text x="30.6" y="187.4">3</text>
<text x="32.7" y="189.4">5V</text>
<text x="41.8" y="186.3">2</text>
<text x="41.8" y="188.1">3</text>
<text x="43.5" y="187.2">3</text>
<text x="45.6" y="189.2">5V</text>
<text x="58.3" y="186.1">2</text>
<text x="58.3" y="187.9">3</text>
<text x="60.1" y="187">3</text>
<text x="62.1" y="189.1">5V</text>
<text x="106.7" y="187">BMS+</text>
<text x="107.1" y="190.9">BMS-</text>
<text x="113" y="189">2</text>
<text x="113" y="187.2">1</text>
<text x="123.1" y="187.2">4</text>
<text x="123.1" y="189">3</text>
<text x="126.1" y="187">R+</text>
<text x="126.1" y="190.8">GND</text>
<text x="131.8" y="190.8">GND</text>
<text x="133.3" y="186.8">R+</text>
<text x="136.3" y="187.2">1</text>
<text x="138.1" y="188.1">VIN</text>
<text x="143" y="188.1">VOUT</text>
<text x="148.3" y="187.2">3</text>
<text x="150.4" y="187">5V</text>
<text x="150.4" y="190.8">GND</text>
<text x="160.1" y="188">5V</text>
<text x="170" y="187.9">VSYS</text>
<text x="22" y="198.8">MI2</text>
<text x="22.8" y="200.6">H6</text>
<text x="22.8" y="202.4">H7</text>
<text x="25.8" y="199.1">1</text>
<text x="25.8" y="200.9">3</text>
<text x="25.8" y="202.7">5</text>
<text x="27.6" y="200">1</text>
<text x="27.6" y="201.8">3</text>
<text x="27.6" y="203.6">5</text>
<text x="30.6" y="203.6">6</text>
<text x="30.6" y="201.8">4</text>
<text x="30.6" y="200">2</text>
<text x="32.4" y="202.7">6 H8</text>
<text x="32.4" y="200.9">4 H5</text>
<text x="32.4" y="199.1">2 MI1</text>
<text x="43.5" y="203.3">5V 3</text>
<text x="43.5" y="201.4">5V 2</text>
<text x="43.5" y="199.6">5V 1</text>
<text x="48.3" y="200.9">1</text>
<text x="48.3" y="202.7">2</text>
<text x="58.1" y="201.8">GND 2</text>
<text x="58.1" y="203.6">GND 3</text>
<text x="58.1" y="200">GND 1</text>
<text x="64.4" y="200.9">1</text>
<text x="64.4" y="202.7">2</text>
<text x="74.6" y="199.9">3.3V 1</text>
<text x="74.6" y="203.5">3.3V 3</text>
<text x="74.6" y="201.5">3.3V 2</text>
<text x="80.6" y="200.9">1</text>
<text x="80.6" y="202.7">2</text>
<text x="22" y="204.2">MI8</text>
<text x="22.8" y="206">A1</text>
<text x="25.8" y="204.5">7</text>
<text x="25.8" y="206.3">9</text>
<text x="27.6" y="205.4">7</text>
<text x="27.6" y="207.2">9</text>
<text x="29.6" y="207.2">10</text>
<text x="30.6" y="205.4">8</text>
<text x="32.4" y="206.3">10A2</text>
<text x="32.4" y="204.5">8 MI7</text>
<text x="43.5" y="205.1">5V 4</text>
<text x="48.3" y="204.5">3</text>
<text x="48.3" y="206.3">4</text>
<text x="58.1" y="205.5">GND 4</text>
<text x="58.1" y="207.3">GND 5</text>
<text x="64.4" y="204.5">3</text>
<text x="64.4" y="206.3">4</text>
<text x="64.4" y="208.1">5</text>
<text x="80.6" y="204.5">3</text>
</g>
<g font-size="1.6" fill="#000080">
<text x="121.6" y="87.5">MI-1234</text>
<text x="171.6" y="87.7">MI-5678</text>
<text x="30.3" y="90">PICO W</text>
<text x="66.2" y="94.2">HCSR04</text>
<text x="70.6" y="117.5">ADXL345</text>
<text x="105.7" y="119">N20 DC MOTOR-3</text>
<text x="105.7" y="117.4">M7</text>
<text x="131" y="116.5">M9</text>
<text x="131" y="118.2">N20 DC MOTOR-2</text>
<text x="156.9" y="119">N20 DC MOTOR-3</text>
<text x="156.9" y="117.4">M8</text>
<text x="181.2" y="119.9">N20 DC MOTOR-2</text>
<text x="181.2" y="118.3">M10</text>
<text x="131.1" y="124.9">M5</text>
<text x="104.7" y="128.1">N20 DC MOTOR-V</text>
<text x="105.7" y="126.3">M3</text>
<text x="131.2" y="126.5">N20 DC MOTOR-V</text>
<text x="156.7" y="129.2">N20 DC MOTOR-V</text>
<text x="156.9" y="127.2">M6</text>
<text x="181.1" y="129.9">N20 DC MOTOR-V</text>
<text x="181.2" y="128.1">M4</text>
<text x="105.7" y="137">N20 DC MOTOR-POLOLU</text>
<text x="105.7" y="135.3">M2</text>
<text x="131" y="133.5">M1</text>
<text x="131.3" y="135.1">N20 DC MOTOR-POLOLU</text>
<text x="31.2" y="140.5">SW-TH-2P</text>
<text x="31.2" y="138.9">U10</text>
<text x="66.1" y="141.9">27k</text>
<text x="66.1" y="140.3">R1</text>
<text x="75.1" y="141.9">47k</text>
<text x="75.1" y="140.3">R2</text>
<text x="25" y="161.9">XH 2.54</text>
<text x="27.9" y="160.2">H12</text>
<text x="37.6" y="161.9">XH 2.54</text>
<text x="40.5" y="160.2">H34</text>
<text x="50.2" y="161.9">XH 2.54</text>
<text x="53.1" y="160.2">H56</text>
<text x="63.7" y="161.9">XH 2.54</text>
<text x="66.5" y="160.2">H78</text>
<text x="83.4" y="161.2">SERVO</text>
<text x="140.9" y="161.6">U9</text>
<text x="83.4" y="162.8">PH 2.54 2X3</text>
<text x="113.4" y="167.7">BT1</text>
<text x="124.6" y="163.3">BMS_2S_5A_CIRCULAR</text>
<text x="150.9" y="166.4">U6</text>
<text x="113.4" y="169.3">18650</text>
<text x="150.9" y="168.2">TP5100</text>
<text x="185.3" y="169.8">10uF</text>
<text x="185.8" y="168.2">C1</text>
<text x="41.8" y="179.8">B2</text>
<text x="53.2" y="179.7">NEOPIXEL</text>
<text x="113.4" y="178.3">18650</text>
<text x="113.4" y="176.7">BT2</text>
<text x="175.9" y="174.1" transform="rotate(-90 175.9 174.1)">H1</text>
<text x="177.5" y="177.8" transform="rotate(-90 177.5 177.8)">2X3P POGO</text>
<text x="185.2" y="177.9">100nF</text>
<text x="185.6" y="176.3">C2</text>
<text x="25" y="181.7">XH 2.54</text>
<text x="28.9" y="180">B1</text>
<text x="38" y="181.5">XH 2.54</text>
<text x="53.3" y="181.3">BX-XH2.54-3PWZ</text>
<text x="65.6" y="184">330R</text>
<text x="66.8" y="182.4">R3</text>
<text x="116.9" y="185.3">DIP1</text>
<text x="141.8" y="185">XL4005 fix</text>
<text x="141.8" y="183.4">U5</text>
<text x="164.9" y="184.7">D1</text>
<text x="164.9" y="186.3">1N5819RLG</text>
<text x="28.5" y="196.9">IDC</text>
<text x="46.6" y="197.8">XH 2.54</text>
<text x="46.6" y="196.2">5V</text>
<text x="63.5" y="197.8">XH 2.54</text>
<text x="63.5" y="196.2">GND</text>
<text x="79.6" y="197.8">XH 2.54</text>
<text x="79.6" y="196.2">3.3V</text>
</g>
<g font-size="1.6" fill="#f00">
<text x="37.3" y="94.7">VBUS</text>
<text x="33.3" y="101.9">3v3 (OUT)</text>
<text x="35.6" y="100.1">3v3_EN</text>
<text x="37.5" y="96.5">VSYS</text>
</g>
<g font-size="1.6">
<text x="21" y="98.3">GND</text>
<text x="38.1" y="98.3">GND</text>
<text x="21" y="107.3">GND</text>
<text x="38.1" y="107.3">GND</text>
<text x="21" y="116.2">GND</text>
<text x="38.1" y="116.2">GND</text>
<text x="21" y="125.2">GND</text>
<text x="38.1" y="125.2">GND</text>
<text x="105.4" y="122.5">N20</text>
<text x="131.1" y="121.8">N20</text>
<text x="156.7" y="122.5">N20</text>
<text x="180.9" y="123.4">N20</text>
<text x="106.3" y="131.5">N20</text>
<text x="130.6" y="129.7">N20</text>
<text x="157" y="132.4">N20</text>
<text x="181.3" y="133.5">N20</text>
<text x="105.4" y="140.5">N20</text>
<text x="133.5" y="138.7">N20</text>
<text x="136.3" y="189">2</text>
<text x="138.1" y="189.9">GND</text>
<text x="143.8" y="189.9">GND</text>
<text x="148.3" y="189">4</text>
</g>
<text font-size="1.6" fill="#060" x="33.2" y="103.7">ADC_VREF</text>
<text font-size="1.6" fill="#0f0" x="38.3" y="112.7">RUN</text>
<text font-size="1.6" fill="#900" x="74.9" y="122.4" transform="rotate(90 74.9 122.4)">ADXL345</text>
<g font-size="1.3" fill="#00f">
<text x="128.7" y="172.8">4</text>
<text x="130.8" y="173.6">B+</text>
<text x="133.8" y="168.5" transform="rotate(-90 133.8 168.5)">3</text>
<text x="134.6" y="171.2" transform="rotate(-90 134.6 171.2)">B-</text>
<text x="134.8" y="171.8">P+</text>
<text x="137.9" y="171.1">2</text>
<text x="133.8" y="178.3" transform="rotate(-90 133.8 178.3)">5</text>
<text x="134.6" y="176.3" transform="rotate(-90 134.6 176.3)">BM</text>
<text x="135.3" y="175.4">P-</text>
<text x="137.9" y="174.6">1</text>
</g>
<g font-size=".9" fill="#00f">
<text x="66.2" y="119.7">GND</text>
<text x="69.5" y="120.4">GND</text>
<text x="102.7" y="121.8">1</text>
<text x="110.5" y="121.8">2</text>
<text x="128" y="120.9">2</text>
<text x="135.6" y="120.9">1</text>
<text x="153.9" y="121.8">1</text>
<text x="161.7" y="121.8">2</text>
<text x="178.2" y="122.7">1</text>
<text x="186" y="122.7">2</text>
<text x="102.8" y="130.8">2</text>
<text x="110.5" y="130.8">1</text>
<text x="127.9" y="129">1</text>
<text x="135.6" y="129">2</text>
<text x="154" y="131.7">2</text>
<text x="161.7" y="131.7">1</text>
<text x="128" y="138">2</text>
<text x="135.6" y="138">1</text>
<text x="178.3" y="132.6">2</text>
<text x="186" y="132.6">1</text>
<text x="102.7" y="139.8">1</text>
<text x="110.5" y="139.8">2</text>
</g>
<g font-size=".9" fill="#f00">
<text x="66.4" y="121.5">VCC</text>
<text x="69.5" y="122.2">VCC</text>
</g>
<g font-size=".9" fill="#900">
<text x="66.3" y="130.4">SDA</text>
<text x="69.5" y="131.2">SDA</text>
<text x="66.5" y="132.2">SCL</text>
<text x="69.5" y="133">SCL</text>
</g>
</svg>
